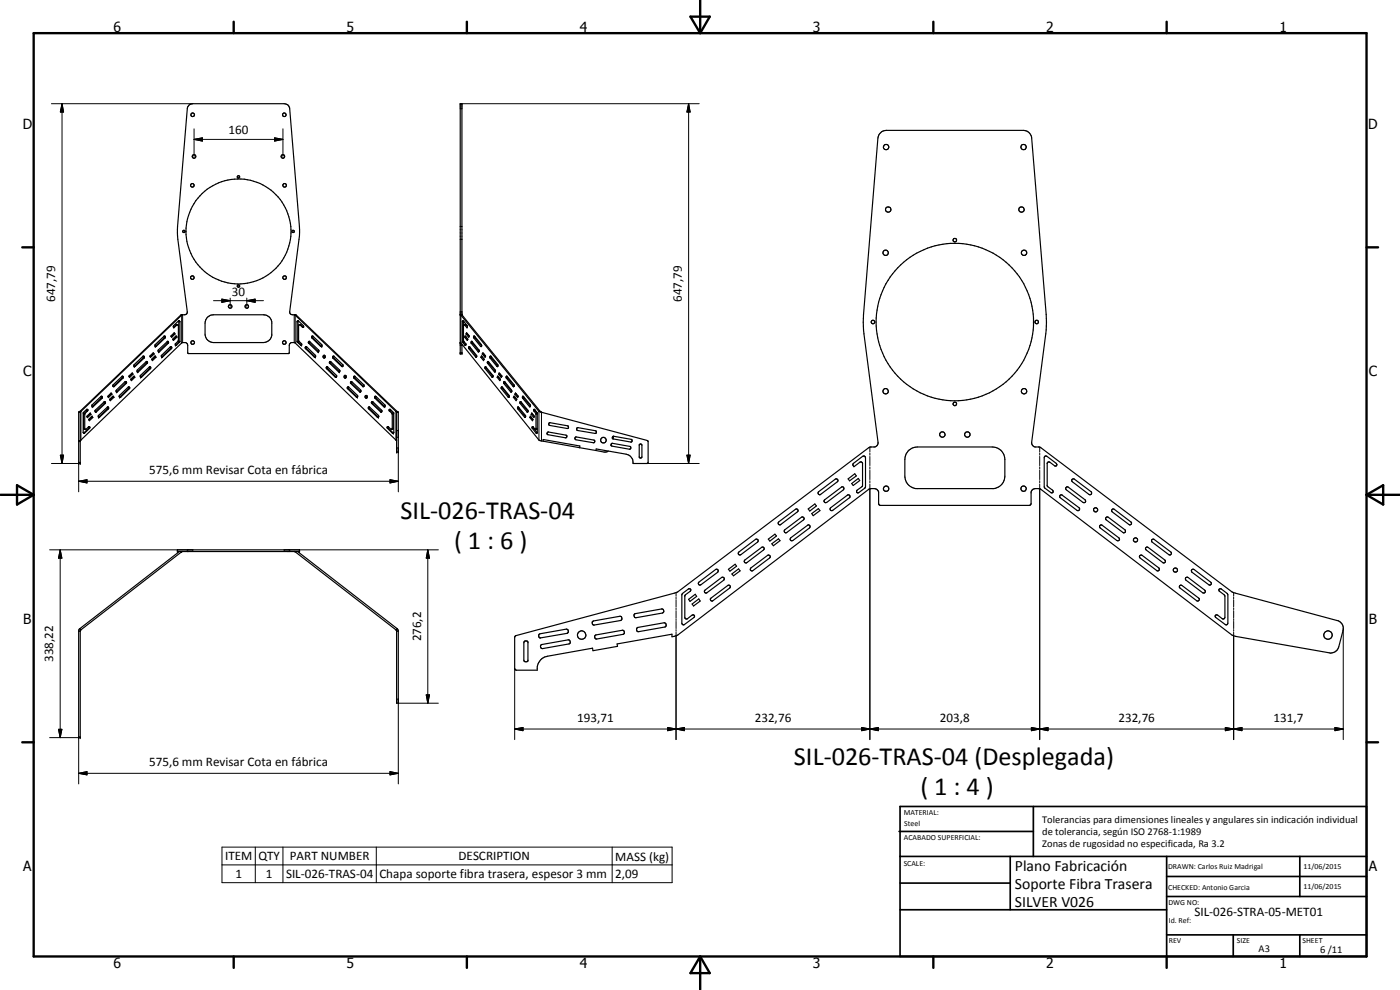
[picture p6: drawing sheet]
<svg xmlns="http://www.w3.org/2000/svg" width="420mm" height="297mm" viewBox="0 0 420 297" stroke-linecap="round" stroke-linejoin="round" font-family="sans-serif">
<g fill="none" stroke="#000" stroke-width=".35">
<path d="M264.1 40l.8-.6 1.1-.3h41.1a2.55 2.55 0 0 1 2.5 2.3l4.5 55.3-.3 3.5-4.2 32.5 .3 1 .7 .4h1.3l.5 .2 57.3 43.3 31.6 8.6a2.4 2.4 0 0 1 1.7 3l-1.2 4.9a2.46 2.46 0 0 1-2.9 1.8l-28.2-5-1-.4-57.5-43.8-1.5-.1-.9 .4-.4 .6v3.5l-.5 .5h-44.7l-.5-.5-.1-3.7-.7-.7-1.5-.1-.7 .2-57.3 43.7-1.7 .6v-.8l-16.5 2.9 .1 .7-7.3 1.3-.2-.7-13.5 2.4a3.8 3.8 0 0 0-3.1 4.2h-6.2l-.4-.2-.1-9.7 .3-.5 48.6-13.1 57.3-43.3 1.8-.2 .7-.4 .3-1-4.2-32.5-.2-3.5 4.4-55.3zM54.9 69.2l.4-.1 .2 .5-.4 .2-.3-.3zM87.6 69.3l.5-.2 .2 .5-.5 .2zM52.1 100l.1 .2M53.3 97.4l-.5 .1-.7 .7M53.3 97.4l.2 .3v4.4l-.9 1.1 .1 .3M53.5 96.3h.3l.2 .3v5.9l-1 1h-.3M53.5 96.3l-1.4 1.4v.7l1.2-1M53.6 96.3l.1 6.2-1 1M54.2 94.6h.3M54.2 94.6l-30.2 28.8M54.5 94.6l-30.2 28.8"/>
<path d="M54.6 94.5l-.1 .1M54.6 94.4h1.2l.3-.3 .1-.6-2.8-21.7-.2-2.9 3-36.3a1.59 1.59 0 0 1 1.7-1.5h27.4a1.59 1.59 0 0 1 1.6 1.5l3 36.3v2l-3 22.6 .3 .7 1.3 .2M54.6 94.5h.1M54.6 94.4l-.4 .2M54.8 94.4l-.2 .1M62.2 95.3l.8-.6 1.1-.3h15a2.49 2.49 0 0 1 2.5 2.2v4a2.57 2.57 0 0 1-2.5 2.2h-15a2.59 2.59 0 0 1-2.6-2.5l.1-3.7zM71.3 85.6l.4-.1 .2 .5-.5 .1-.2-.2zM88.4 94.4l.1 .1M88.5 94.5l.1 .1M88.5 94.4l.4 .2M88.6 94.6l30.2 28.8M88.6 94.6h.3"/>
<path d="M88.9 94.6l30.3 28.8M89.6 96.3h-.3l-.2 .3 .1 6M89.6 96.3l1.4 1.4 .1 .5M89.6 96.3l-.2 6.1 1.1 1.1M89.9 97.4l-.3 .2v4.6l.9 .9v.4M89.9 97.4l.9 .8h.3M89.9 97.4h.3l.9 .8M91.1 98.2h.1M138.2 94.5h.1M138.3 94.6h.4M138.3 94.6l23.4 28.8M138.6 94.4h-.5l.2 .2"/>
<path d="M138.6 94.5v-63.4h-.5v75h.5v-2.8M138.6 94.5h.1M138.7 94.5v.1M138.7 94.6l23.4 28.8M139.1 97.6l.3-.1 .8 .9 .1-.3M139.1 96.4v5.8l.7 1-.2 .4-.8-1v-6.3h.3l1.2 1.8M139.3 97.4l.5 .1 .5 .5M140 99.8l.9 1-.2 .4-.8-1zM30.3 119h.4l-.1 .5-2.6 2.5h-.3M30.3 119v.5l-2.6 2.5M30.3 119l-2.7 2.5 .1 .5M32.3 118.9l1-1 .3 .4-1.1 1z"/>
<path d="M32.9 119.8l1-1 .3 .4-1.1 1zM33.2 118.1l.1 .2M33.3 118.3l-.8 .8M33.3 118.3h.3M33.7 119l.2 .2M33.9 119.2l-.9 .9M33.9 119.2h.3M35.8 119.1l.1 .1M36.6 112.9a.29 .29 0 0 1 .4 .1 .29 .29 0 0 1-.1 .5l-2.6 2.5h-.3M36.6 112.9l.1 .5-2.7 2.6M36.6 112.9l-2.7 2.6 .1 .5M37.5 114.5h.4v.6l-2.6 2.5h-.3"/>
<path d="M37.5 114.5l.1 .6-2.6 2.5M37.5 114.5l-2.5 2.5v.6M38.5 116.1l.1 .5-2.7 2.6M38.5 116.1a.29 .29 0 0 1 .4 .1 .29 .29 0 0 1-.1 .4l-2.6 2.6h-.3M38.5 116.1l-2.6 2.5-.1 .5M38.6 112.9l1.1-1 .2 .4-1 1zM39.2 113.8l1-1 .3 .4-1.1 1zM39.5 112.1l.1 .2M39.6 112.3l-.8 .8M39.6 112.3h.3M40 113l.2 .2M40.2 113.2h.3"/>
<path d="M40.2 113.2l-.9 .8M40.3 109.4l2.6-2.5a.33 .33 0 0 1 .4 .1 .33 .33 0 0 1 0 .4l-2.9 2.6-.2-.1zM41.2 111l2.9-2.5 .2 .4-3 2.7-.2-.2zM42.1 112.7l2.7-2.6a.31 .31 0 0 1 .4 .1 .31 .31 0 0 1 0 .4l-2.7 2.6-.4-.1zM42.9 106.9l.1 .5-2.7 2.5M43.9 108.5l.1 .5-2.8 2.5M44.8 110.1l.1 .4-2.7 2.7M44.9 106.8l1.1-1 .3 .4-1.1 1zM45.5 107.8l1.1-1 .2 .4-1 1zM45.8 106l.1 .2M45.9 106.2l-.8 .9M45.9 106.2h.4"/>
<path d="M46.4 107l.1 .2M46.5 107.2h.3M46.5 107.2l-.9 .8M48.4 106.7l2.7-2.6a.33 .33 0 0 1 .4 .1 .33 .33 0 0 1 0 .4l-2.8 2.6-.2-.1zM49.2 100.9l.3-.1 .1 .6-2.7 2.5h-.3M49.2 100.9l.1 .4-2.7 2.6M49.2 100.9l-2.6 2.5v.5M50.2 102.5h.3l.1 .4-2.7 2.6h-.3M50.2 102.5v.5l-2.6 2.5M50.2 102.5l-2.7 2.5 .1 .5M51.1 104.1l.1 .4-2.7 2.6M51.3 100.8l1-1 .2 .4-1 1z"/>
<path d="M51.8 101.8l1.1-1 .2 .3-1 1.1zM52.2 100.2l-.8 .8M52.2 100.2h.3M52.7 101l.1 .1M52.8 101.1l-.9 .9M52.8 101.1h.3M89.2 102.6v.1M89.2 102.7l1 .9 .3-.1M92 104.1l2.6 2.5v.5M92 104.1a.33 .33 0 0 0-.4 .1 .33 .33 0 0 0 .1 .4l2.6 2.5h.3M92 104.1v.5l2.6 2.5M93 102.5a.29 .29 0 0 0-.4 .1 .29 .29 0 0 0 .1 .4l2.6 2.5h.3"/>
<path d="M93 102.5l-.1 .4 2.7 2.6M93 102.5l2.7 2.6-.1 .4M93.8 101.3l.1 .1M93.9 101.4l2.7 2.5M93.9 100.9l2.7 2.5v.5M93.9 100.9l-.3-.1v.6l2.6 2.5h.4M93.9 100.9l-.1 .4M97.4 106.6l-.2 .4 .2 .4M98.3 110.1l2.7 2.6-.1 .5M98.3 110.1a.31 .31 0 0 0-.4 .1 .31 .31 0 0 0 .1 .4l2.6 2.6h.3M98.3 110.1l-.1 .4 2.7 2.7M99 108.5h.3l2.6 2.5 .1 .4-.2 .2-2.9-2.7z"/>
<path d="M99.3 108.5l-.1 .5 2.7 2.5M100.2 106.9l2.7 2.5v.5M100.2 106.9a.33 .33 0 0 0-.4 .1 .33 .33 0 0 0 .1 .4l2.6 2.5h.4M100.2 106.9l-.1 .5 2.8 2.5M100.9 113.2h.1M103.7 112.6l-.1 .3 .1 .5M104.6 116.6h.1M104.6 116.6l2.7 2.6M104.6 116.1l-.3 .1v.4l2.7 2.6 .3-.1M104.6 116.1l2.7 2.5v.5M104.6 116.1v.5M105.6 114.5l-.4 .1v.4l2.7 2.6h.3"/>
<path d="M105.6 114.5l2.6 2.5v.6M105.6 114.5l-.1 .5 2.7 2.6M106.2 113l.3-.1 2.7 2.5v.5l-.3 .1-2.7-2.5zM106.5 112.9v.6l2.7 2.5M108.2 117.6h.1M110.1 118.7l-.2 .2 .2 .5M112.8 119l2.7 2.5v.5M112.8 119a.31 .31 0 0 0-.4 .1 .31 .31 0 0 0 .2 .4l2.5 2.5h.4M112.8 119v.5l2.7 2.5M138.1 102.8l23.6 29.2 1.3 .4M139.1 102.3l.7 1.1M139.4 101.1h.4"/>
<path d="M139.6 100.8l.8 1-.2 .4-.8-1.1zM139.8 101.1l.6 .8M139.9 100.2h.3M139.9 101l-.1 .1M140.2 100.2l.6 .7M140.3 100.1l-.1 .1M140.7 104.1h.3l2 2.5-.1 .6-2.2-2.6zM141 104.2v.3l2 2.5M141.5 102.4h.1l2.2 2.7-.1 .4h-.2l-2.1-2.5zM141.8 102.6v.4l2 2.4M142.2 100.8l.2 .1 2.1 2.5-.1 .6-2.2-2.6zM142.5 101v.3"/>
<path d="M142.5 101.3l.1 .1M142.6 101.4l2 2.4M143.5 105.5v.1M144.3 107.2h.4M144.5 106.8l.8 1-.2 .4-.8-1zM144.7 106.2h.4M144.7 107.2l.6 .7M144.8 107.1l-.1 .1M144.9 105.8l.8 1-.1 .4-.9-1zM145.1 106.2l.6 .7-.2-.3M145.2 106.2h-.1M145.4 106.6h.1"/>
<path d="M145.6 110.1l.2-.1 2.1 2.6v.6h-.3l-2-2.6zM146 110.2v.4l1.9 2.4M146.4 108.5l2.2 2.5-.1 .6-2.2-2.6zM146.7 108.6v.4l2 2.4M147 107l.4-.1 2 2.5-.1 .6-2.3-2.6zM147.4 107l.1 .4 1.9 2.5M149.2 113.2h.4M149.4 112.8l.8 1-.2 .4-.8-1zM149.6 113.2l.6 .7M149.6 112.3h.4M149.6 113.1v.1M149.8 111.9l.9 1-.3 .4-.8-1z"/>
<path d="M150 112.3l.6 .6-.3-.3M150.1 112.2l-.1 .1M150.6 116.1l2.2 2.5-.1 .7-2.2-2.7zM150.8 116.2v.4l2 2.4M151.2 114.5h.3l2 2.5v.6h-.3l-2-2.5zM151.6 114.6v.5l2 2.4M152 112.9h.2l2.1 2.5-.1 .6-2.2-2.5zM152.3 113v.5l2 2.4M154.1 116h.1M154.1 119.2h.4M154.3 118.8l.8 1-.2 .4-.8-1zM154.5 118.3h.4"/>
<path d="M154.5 119.2l.6 .7M154.5 119.1v.1M154.7 117.9l.8 1-.1 .4-.9-1zM154.9 118.3l.6 .7M155 118.2l-.1 .1M155.2 118.7h.1M155.3 118.7l.2 .2M156.8 119h.3l2.1 2.5-.1 .5h-.2l-2-2.5zM157.2 119l.1 .5 1.9 2.4M23.6 123.7h.5M23.6 123.7v15.4h.5v-15.4M24 123.4h.3"/>
<path d="M24 123.4l-.4 .3M24.3 123.4l-.2 .3M25 130h.1M26 122.9h.4M26 122.9h.1M26 122.9l-1 1v6M26 124.9l1.1-1 .2 .4-1.1 1zM26.1 122.9l-.1 .4-.9 1 .1 4.5h.7l.7-.7M26.1 122.9h.3M26.4 122.9l-.1 .4-.9 .9 .2 4.6M26.6 128.1h.4M26.6 128.1h.1"/>
<path d="M26.6 125.9l1-1.1 .2 .5-1 .9zM26.6 128.1v.4l-1.5 1.5M26.9 124.1l.1 .2M27 128.1l-.1 .4-1.5 1.5-.4-.1M27 124.3l-.8 .8M27 124.3h.3M27.4 125l.1 .3M27.5 125.3h.3M27.5 125.3l-.8 .8M28.5 123.1l2.8-2.6 .3 .1 .1 .4-2.8 2.7-.3-.2zM31.3 120.5v.6l-2.7 2.5M32.2 122.2a.31 .31 0 0 1 .4 .1 .31 .31 0 0 1-.1 .4l-2.7 2.6-.3-.2"/>
<path d="M32.2 122.1l.1 .5-2.7 2.6M32.2 122.2l-2.6 2.4-.1 .5M110.9 122.1v.5l2.7 2.6M110.9 122.2l2.7 2.4v.5M110.9 122.2a.29 .29 0 0 0-.4 .1 .29 .29 0 0 0 .1 .4l2.6 2.5 .4-.1M111.6 120.5l.3 .1 2.6 2.5a.29 .29 0 0 1 .1 .4 .29 .29 0 0 1-.4 .1l-2.7-2.6zM111.9 120.5v.6l2.6 2.5M116.2 128.1l.1 .4 1.5 1.5h.3M116.2 128.1h.3M116.5 128.1v.3l1.6 1.6M116.6 128.1h-.4M116.6 128.1h-.1"/>
<path d="M116.8 122.9v.3l.9 1v4.3l-.2 .3M116.8 122.9h.3M117.1 122.9l.1 .4 .8 .9v4.5l-.6 .1-.8-.7M117.2 122.9h-.4M117.2 122.9l1 1-.1 6.1M117.2 122.9h-.1M118.8 123.4l.2 .2v12h.5v-11.9M118.8 123.4h.4M119 132.2l-30.5-29.4h-1.1l-.5 .4-.1 2.7-.2 .2h-30.1l-.2-.2-.1-2.7-.5-.4h-1.1l-30.5 29.5M119 123.7h.5M119.2 123.4l.3 .3M155.4 122.1h.2l2.1 2.5-.1 .6-2.2-2.5z"/>
<path d="M155.7 122.3l.1 .4 1.9 2.4M156.1 120.5l.3 .1 2 2.5v.5h-.3l-2-2.5zM156.5 120.6v.5l1.9 2.4M159 125.3h.4M159.2 124.8l.8 1.1-.2 .3-.8-.9zM159.4 125.3l.5 .6M159.4 124.3h.4M159.4 125.1v.2M159.6 123.9l.8 1-.2 .4-.8-1zM159.7 128.1l.2-.1 .7 .8 .6-.1M159.7 128.1h.4M159.8 124.3l.5 .7"/>
<path d="M159.8 124.2v.1M160.1 128.2l1.1 1.6M160.2 122.9h.3M160.2 122.9v.4l.7 .8-.1 4.7M160.3 122.8h.1M160.3 122.8l-.1 .1M160.3 122.8l.9 1.1v5.9l-.1 .2-1.3-1.5-.1-.4M160.6 123l.6 1.1M161.7 123.4h.4M161.7 123.4l.8 .3M162.1 123.4l.4 .3M162.5 123.7l31.8 8.5 .2 .3v6.4l-.2 .2h-4.3a2.55 2.55 0 0 0-2.1-2.8l-9-1.6-.1 .5"/>
<path d="M163 132.4v-.5l11 1.9-.1 .5M163 132.4l10.9 1.9M164.2 129.8l.4-.2 5.2 1a.41 .41 0 0 1 .3 .4 .41 .41 0 0 1-.4 .4l-5.2-1-.3-.2zM164.8 126.9l5.5 .9 .3 .3-.4 .5-5.3-1-.2-.2zM172.6 131.2l.4-.1 5.2 .9a.41 .41 0 0 1 .3 .5 .41 .41 0 0 1-.4 .3l-5.3-.8-.3-.3zM173.1 128.4l.4-.1 5.2 .9 .3 .6-.4 .2-5.3-.8-.3-.3zM173.9 134.3l4.9 .9M178.8 135.2l2.5 .4 1.3-.3M183.5 133.2l.3-.2 5.2 .9 .3 .6-.4 .3-5.2-.9-.3-.3zM183.6 133.1l-.2 .6M183.9 130.9l5.5 .9 .3 .6-.4 .2-5.2-.9-.3-.3zM184.1 130.9l-.1 .8"/>
<path d="M191.8 133.4a.43 .43 0 0 1 .5-.2 .43 .43 0 0 1 .3 .4v3.5v.2l-.4 .1-.4-.2zM256 139.1l2.9-2.2 .5-.1 .3 .4v8.8l-.2 .5-1.9 1.4-.4-.1-.1-.6 1.8-1.4v-6.9l-.7-.3-1.9 1.4-.4-.6zM272.8 135l1.2-.6 1.3-.3h22.5a3.7 3.7 0 0 1 3.8 3.8v5a3.8 3.8 0 0 1-3.3 3.7h-23.4a3.8 3.8 0 0 1-3.3-3.7v-5.5l.4-1.3zM313.6 136.9h.6l2.8 2.1 .2 .4-.3 .4h-.3l-1.7-1.2-.6 .3v6.9l1.6 1.3 .1 .6-.2 .2h-.3l-1.9-1.4-.2-.5v-8.7zM233.7 156.6l5-3.8a.48 .48 0 0 1 .7 .1 .48 .48 0 0 1-.1 .7l-5.1 3.9-.6-.3zM235.5 159l5-3.8a.5 .5 0 0 1 .7 .1 .5 .5 0 0 1-.1 .7l-5 3.8a.5 .5 0 0 1-.7-.1 .5 .5 0 0 1 .1-.7zM242.6 152.7l1.9-1.5 .5 .6-2 1.5zM243.6 154.1l2-1.5 .5 .6-2.1 1.5zM245.7 147.5l5-3.7a.5 .5 0 0 1 .7 .1 .5 .5 0 0 1-.1 .7l-5 3.7a.5 .5 0 0 1-.7-.1 .5 .5 0 0 1 .1-.7zM247.4 150.1l5.1-3.9a.5 .5 0 0 1 .7 .1 .5 .5 0 0 1-.1 .7l-5 3.7a.5 .5 0 0 1-.6 0 .5 .5 0 0 1-.1-.6zM249.3 152.3l5-3.7a.5 .5 0 0 1 .7 0 .5 .5 0 0 1-.1 .8l-5 3.7h-.7l-.1-.5zM254.5 143.7l2-1.5 .5 .6-2 1.5z"/>
<path d="M255.6 145.1l2-1.5 .4 .6-1.9 1.5zM318.2 148.6l.5-.1 5.1 3.8 .2 .3-.2 .5h-.6l-5-3.7-.2-.3zM319.9 146.3l.2-.2 .5 .1 5 3.7 .2 .6-.3 .3-.5-.1-5-3.7zM321.8 143.8h.6l5 3.7 .2 .3-.1 .5h-.7l-5-3.7-.2-.3zM330 157.8l.3-.3 .5 .1 5 3.8 .1 .6-.2 .2h-.5l-5-3.8zM332 155.2h.6l5 3.8 .2 .3-.2 .4-.5 .2-5.1-3.9-.2-.3zM333.8 152.8h.6l5 3.8a.48 .48 0 0 1 .1 .7 .48 .48 0 0 1-.7 .1l-5-3.8-.2-.3zM53.2 165h36.7v.5h-36.7zM53.8 165.5l-29.8 23.1M54.4 165.5l.1 .1M54.5 165.6l-30.2 23.4M54.6 165.5l-.1 .1"/>
<path d="M88.5 165.5l.1 .1M88.6 165.6l30.2 23.4M88.7 165.5l-.1 .1M89.3 165.5l29.9 23.1M204.8 178.1l1.9-1.4 .6 .1-.1 .5-1.7 1.4 .1 6.8 .6 .2 1.8-1.2 .4 .3-.2 .5-3.1 2.2-.5-.5v-8.5zM206.7 179.8l1.9-1.5 .5 .6-2 1.5zM209.8 174.7l5-3.8a.52 .52 0 0 1 .7 .1 .52 .52 0 0 1-.1 .7l-5 3.7h-.6l-.2-.3zM211.5 177.2l5.1-3.9a.51 .51 0 0 1 .7 .1 .51 .51 0 0 1-.1 .7l-5.2 3.8-.5-.1zM213.3 179.6l5.1-3.9a.48 .48 0 0 1 .7 .1 .48 .48 0 0 1-.1 .6l-5 3.8a.48 .48 0 0 1-.7 0 .48 .48 0 0 1 0-.6zM218.6 170.8l2-1.5 .5 .6-2 1.5zM219.7 172.2l1.9-1.5 .5 .6-2 1.5zM221.6 165.7l5.1-3.9a.51 .51 0 0 1 .7 .1 .51 .51 0 0 1 0 .7l-5 3.8h-.7z"/>
<path d="M223.4 168.1l5.1-3.8a.48 .48 0 0 1 .7 0 .48 .48 0 0 1-.1 .7l-4.9 3.8a.5 .5 0 0 1-.7 0 .5 .5 0 0 1-.1-.7zM225.4 170.4l5-3.8a.5 .5 0 0 1 .7 .1 .5 .5 0 0 1-.1 .7l-5.2 3.9-.6-.3zM230.6 161.8l2-1.5 .4 .5-2 1.5zM231.6 163.2l2-1.5 .5 .5-2 1.5zM237.3 161.4l5-3.8a.5 .5 0 0 1 .7 .1 .5 .5 0 0 1-.1 .7l-5 3.8-.6-.1-.2-.3zM342.1 166.7l.7-.1 5 3.8a.5 .5 0 0 1 0 .7 .5 .5 0 0 1-.6 .1l-5-3.8-.2-.3zM343.9 164.3h.7l5 3.7 .1 .7-.6 .2-5.1-3.9-.2-.2zM345.7 161.9l.5-.1 5.2 3.8 .2 .3-.2 .5h-.6l-5-3.8-.2-.3zM354.1 175.7h.6l5 3.8a.5 .5 0 0 1 .1 .7 .5 .5 0 0 1-.7 0l-5-3.8-.2-.2zM355.9 173.3h.7l4.9 3.7 .2 .3-.1 .5h-.7l-5-3.7-.1-.3zM357.6 171.1l.2-.3 .5 .1 5 3.8a.48 .48 0 0 1 .1 .7 .48 .48 0 0 1-.7 0l-5-3.7zM365.8 176.8l.6-.1 2.1 1.6v8.9l-.7 .3-2.9-2.2a.46 .46 0 0 1-.1-.7 .46 .46 0 0 1 .7 0l1.4 1.1 .7-.3v-6.5l-.2-.4-1.5-1.2z"/>
<path d="M23.6 189.4v31.9h.5v-31.9M23.6 189.4h.5M24 188.6l.3 .4M24 188.6l-.4 .8M24.3 189l-.2 .4M118.8 189l.2 .3v21.7h.5v-21.6M119 189.4h.5M119.2 188.6l.3 .8M119.2 188.6l-.4 .4M157.3 192.5l.8-.2 .3 .4v5.5l-.3 .3h-.5l-.4-.4zM161.8 190.3l8.2-1.5a.67 .67 0 0 1 .5 .5 .67 .67 0 0 1-.3 .7l-7.9 1.4a.63 .63 0 0 1-.6-.4 .63 .63 0 0 1 .1-.7zM162.3 193.5l8.2-1.5a.63 .63 0 0 1 .6 .5 .63 .63 0 0 1-.4 .7l-7.9 1.4a.65 .65 0 0 1-.5-.4 .65 .65 0 0 1 0-.7z"/>
<path d="M177.7 186.6l.4-.3 7.9-1.4a.66 .66 0 0 1 .6 .6 .66 .66 0 0 1-.4 .7l-8 1.4-.5-.4zM178.6 190.7l8.2-1.6a.63 .63 0 0 1 .6 .5 .63 .63 0 0 1-.4 .7l-7.9 1.4a.66 .66 0 0 1-.6-.3 .66 .66 0 0 1 .1-.7zM190.4 184.2l8.2-1.5a.63 .63 0 0 1 .6 .5 .63 .63 0 0 1-.4 .7l-7.9 1.4a.68 .68 0 0 1-.6-.4 .68 .68 0 0 1 .1-.7zM191.2 188.4l8.1-1.5a.67 .67 0 0 1 .6 .5 .67 .67 0 0 1-.4 .7l-7.8 1.4a.65 .65 0 0 1-.7-.4 .65 .65 0 0 1 .2-.7zM207.7 181.2l2-1.5 .4 .6-2 1.5z"/>
<circle cx="57.8" cy="34.4" r=".55"/>
<circle cx="85.3" cy="34.5" r=".54"/>
<circle cx="57.7" cy="55.6" r=".53"/>
<circle cx="58.2" cy="47" r=".54"/>
<circle cx="71.6" cy="53.1" r=".36"/>
<circle cx="84.9" cy="47" r=".54"/>
<circle cx="85.4" cy="55.6" r=".53"/>
<circle cx="265.9" cy="44.1" r=".81"/>
<circle cx="307.2" cy="44.1" r=".79"/>
<circle cx="71.6" cy="69.5" r="15.8"/>
<circle cx="265.8" cy="75.9" r=".79"/>
<circle cx="266.6" cy="62.9" r=".81"/>
<circle cx="286.6" cy="72.1" r=".53"/>
<circle cx="306.6" cy="62.9" r=".8"/>
<circle cx="307.3" cy="75.9" r=".81"/>
<circle cx="57.7" cy="83.3" r=".54"/>
<circle cx="69.1" cy="92" r=".53"/>
<circle cx="74.1" cy="92" r=".54"/>
<circle cx="85.4" cy="83.3" r=".53"/>
<circle cx="262" cy="96.6" r=".54"/>
<circle cx="286.6" cy="96.6" r="23.6"/>
<circle cx="311.1" cy="96.6" r=".53"/>
<circle cx="57.8" cy="102.8" r=".54"/>
<circle cx="85.3" cy="102.8" r=".54"/>
<circle cx="97.3" cy="107" r=".38"/>
<circle cx="103.6" cy="113.1" r=".37"/>
<circle cx="109.9" cy="119.1" r=".37"/>
<circle cx="265.8" cy="117.4" r=".81"/>
<circle cx="307.3" cy="117.4" r=".8"/>
<circle cx="181.1" cy="132.1" r=".83"/>
<circle cx="282.8" cy="130.4" r=".81"/>
<circle cx="286.6" cy="121.2" r=".54"/>
<circle cx="290.3" cy="130.4" r=".8"/>
<circle cx="265.9" cy="146.6" r=".81"/>
<circle cx="307.2" cy="146.6" r=".8"/>
<circle cx="328.8" cy="153" r=".63"/>
<circle cx="340.8" cy="162" r=".63"/>
<circle cx="352.8" cy="171" r=".63"/>
<circle cx="174.6" cy="190.5" r="1.28"/>
<circle cx="398.6" cy="190.5" r="1.26"/>
</g>
<g fill="none" stroke="#000" stroke-width=".3">
<path d="M15.4 31.1h42.5M18.6 31.1l.5 2.5h-1zM18.6 31.1v108M58.2 38.7v8.2M84.9 38.7v8.2M138.1 32.6h.5M138.6 31.1h71.2M206.7 31.1l.4 2.5h-.9zM206.7 31.1v108M58.2 41.8l2.5-.4v.9zM58.2 41.8h26.7M82.4 41.4l2.5 .4-2.5 .5z"/>
<path d="M138.1 67.9h.5M138.1 71.8h.5M52.8 97.5h.3M53.7 96.6h.3M54.5 94.6v8.3M54.8 94.4v8.4M64.1 90.2h15M66.6 89.7l2.5 .5-2.5 .5zM69.1 89.5v2.4M74.1 90.2l2.5-.5v1zM74.1 89.5v2.4M88.3 94.4v8.4"/>
<path d="M88.6 94.6v8.3M89.1 96.6h.3M90 97.5h.3M90.8 98.2h.3M138.1 93.5h.5M138.3 94.6v8.3M138.8 96.6h.3M139.4 97.5h.4M30.3 119.5h.3M34 116h.3M35 117.6h.3M35.9 119.2h.3"/>
<path d="M36.6 113.5h.3M37.6 115.1h.3M38.5 116.6h.3M40.3 109.9h.3M41.2 111.5h.4M42.2 113.2h.3M42.9 107.4h.4M43.9 109h.3M44.8 110.6h.4M46.6 103.9h.3M47.6 105.5h.3M48.5 107.1h.3"/>
<path d="M49.2 101.4h.4M50.2 103h.3M51.1 104.6h.4M52.7 103.5h.3M53.6 102.7h.3M53.7 102.4h.3M89.1 102.4h.3M89.2 102.7h.4M90.2 103.5h.3M91.7 104.6h.3M92.7 103h.3M93.6 101.4h.3"/>
<path d="M94.3 107.1h.3M95.3 105.5h.3M96.2 103.9h.4M98 110.6h.3M99 109h.3M99.9 107.4h.3M100.6 113.2h.3M101.6 111.5h.3M102.5 109.9h.3M104.3 116.6h.3M105.3 115.1h.3M106.2 113.5h.3"/>
<path d="M107 119.2h.3M107.9 117.6h.3M108.9 116h.3M112.6 119.5h.2M138.1 103.6h.5M138.1 105.8h.5M138.8 102.4h.3M138.8 102.7h.4M139.5 103.5h.3M140.7 104.6h.4M141.4 103h.4M142.2 101.4h.4"/>
<path d="M142.7 107.1h.3M143.5 105.5h.2M144.2 103.9h.3M145.6 110.6h.4M146.3 109h.4M147.1 107.4h.4M147.6 113.2h.3M148.4 111.5h.2M149.1 109.9h.3M150.5 116.6h.4M151.2 115.1h.4M152 113.5h.3"/>
<path d="M152.5 119.2h.3M153.2 117.6h.3M154 116h.3M156.9 119.5h.4M15.4 139.1h8.2M18.1 136.6h1l-.5 2.5zM23.6 132.5h.5M23.6 132.2h.5M24.1 138.7h-.5v8.9M24.3 123.4v8.6M25.1 128.5h.3M25.1 124.3h.3"/>
<path d="M25.1 130h.3M25.2 124h.3M26 123.3h.3M26.6 128.5h.3M27.7 122h.3M28.6 123.6h.3M29.6 125.2h.3M31.3 121.1h.3M32.2 122.7h.3M110.6 122.7h.3M111.6 121.1h.3M113.2 125.2h.4"/>
<path d="M114.2 123.6h.3M115.1 122h.4M116.3 128.5h.3M116.9 123.3h.3M117.6 124h.3M117.7 128.5h.3M117.7 124.3h.3M117.8 130h.3M118.8 123.4v8.6M119 134.4h.5v13.2M119 131.2h.5M119 129.2h.5"/>
<path d="M155.4 122.7h.4M156.1 121.1h.4M157.4 125.2h.3M158.1 123.6h.3M158.9 122h.3M159.8 128.5h.4M160.2 123.3h.4M160.8 124h.4M160.9 128.5h.3M160.9 124.3h.3M160.9 130h.3M161.7 123.4v8.6"/>
<path d="M162.5 123.7v8.6M194.1 139.1h15.7M206.2 136.6h.9l-.4 2.5zM261.1 134.2v1.4M261.1 135.9v.7M261.1 136.9v2.8M312 134.2v1.4M312 135.9v.7M312 136.9v2.8M23.6 144.4l2.5-.5v1zM23.6 144.4h95.9M117 143.9l2.5 .5-2.5 .5z"/>
<path d="M261.1 140.1v.7M261.1 141.1v2.8M261.1 144.2v.7M261.1 145.3v76.6M312 140.1v.7M312 141.1v2.8M312 144.2v.7M312 145.3v76.6M14.9 165h43v.5M18.1 165l.5 2.5h-1zM18.1 165v56.3M53.3 165v.5"/>
<path d="M56.2 165v.5M86.9 165v.5M89.9 165v.5M128.4 165l.5 2.5h-1zM128.4 165v46M131.6 165h-46.3v.5M202.9 177.8v1.1M202.9 179.2v.5M202.9 180v2.1M370.2 177.8v1.1M370.2 179.2v.5M370.2 180v2.1"/>
<path d="M202.9 182.4v.5M202.9 183.2v2.2M202.9 185.6v.6M202.9 186.4v2.2M202.9 188.9v.5M202.9 189.7v32.2M370.2 182.4v.5M370.2 183.2v2.2M370.2 185.6v.6M370.2 186.4v2.2M370.2 188.9v.5M370.2 189.7v32.2"/>
<path d="M403.1 188.6v33.3M17.6 218.8h1l-.5 2.5zM119 209.8h.5v25.4M119.5 211h12.1M127.9 208.5h1l-.5 2.5zM154.5 218.7l2.5-.4v.9zM154.5 218.7h248.6M154.5 200.6v21.3M200.4 218.3l2.5 .4-2.5 .5zM202.9 218.7l2.5-.4v.9zM258.6 218.3l2.5 .4-2.5 .5zM261.1 218.7l2.5-.4v.9z"/>
<path d="M309.5 218.3l2.5 .4-2.5 .5zM312 218.7l2.5-.4v.9zM367.7 218.3l2.5 .4-2.5 .5zM370.2 218.7l2.5-.4v.9zM400.6 218.3l2.5 .4-2.5 .5zM14.9 221.3h8.7M23.6 232l2.5-.5v1zM23.6 232h95.9M24.1 221.1h-.5v14.1M117 231.5l2.5 .5-2.5 .5zM66.6 254.2h135.1v10.6h-135.1zM66.6 259.5h135.1"/>
<path d="M76.6 254.2v10.6M84.9 254.2v10.6M112.9 254.2v10.6M183.7 254.2v10.6"/>
</g>
<g fill="#000">
<circle cx="138.1" cy="94.4" r=".18"/>
<circle cx="138.6" cy="94.4" r=".18"/>
<circle cx="35" cy="117.6" r=".18"/>
<circle cx="35.9" cy="119.2" r=".18"/>
<circle cx="40.3" cy="109.9" r=".18"/>
<circle cx="41.2" cy="111.5" r=".18"/>
<circle cx="42.2" cy="113.2" r=".18"/>
<circle cx="46.6" cy="103.9" r=".18"/>
<circle cx="47.6" cy="105.5" r=".18"/>
<circle cx="48.5" cy="107.1" r=".18"/>
<circle cx="52.7" cy="103.5" r=".18"/>
<circle cx="90.5" cy="103.5" r=".18"/>
<circle cx="94.6" cy="107.1" r=".18"/>
<circle cx="95.6" cy="105.5" r=".18"/>
<circle cx="96.6" cy="103.9" r=".18"/>
<circle cx="101.9" cy="111.5" r=".18"/>
<circle cx="107.3" cy="119.2" r=".18"/>
<circle cx="138.1" cy="106.1" r=".18"/>
<circle cx="138.1" cy="102.8" r=".18"/>
<circle cx="138.6" cy="106.1" r=".18"/>
<circle cx="23.6" cy="139.1" r=".18"/>
<circle cx="24.1" cy="139.1" r=".18"/>
<circle cx="27.7" cy="122" r=".18"/>
<circle cx="29.6" cy="125.2" r=".18"/>
<circle cx="113.6" cy="125.2" r=".18"/>
<circle cx="115.5" cy="122" r=".18"/>
<circle cx="118.1" cy="130" r=".18"/>
<circle cx="119" cy="135.6" r=".18"/>
<circle cx="119.5" cy="135.6" r=".18"/>
<circle cx="53.2" cy="165.5" r=".18"/>
<circle cx="53.2" cy="165" r=".18"/>
<circle cx="54.4" cy="165.5" r=".18"/>
<circle cx="89.9" cy="165.5" r=".18"/>
<circle cx="89.9" cy="165" r=".18"/>
<circle cx="23.6" cy="221.3" r=".18"/>
<circle cx="24.1" cy="221.3" r=".18"/>
</g>
<g fill="none" stroke="#000" stroke-width=".71">
<path d="M10.1 9.9h400v277.1h-400zM70.1 6.5v3.4M140.1 6.5v3.4M207.2 5h5.8l-2.9 4.9zM210.1 0v9.9M280.1 6.5v3.4M350.1 6.5v3.4M6.7 74.2h3.4M410.1 74.2h3.5M.1 148.5h10M5.1 145.6l5 2.9-5 2.9zM410.1 148.5h10"/>
<path d="M410.1 148.5l5-2.9v5.8zM6.7 222.7h3.4M410.1 222.7h3.5M70.1 287v3.4M140.1 287v3.4M210.1 287v10M210.1 287l2.9 5h-5.8zM280.1 287v3.4M350.1 287v3.4"/>
</g>
<g fill="none" stroke="#000" stroke-width=".51">
<path d="M269.8 249.5h40.3M270.1 242h140v45h-140zM270.1 257h140M303.2 257v16M310.1 242v15M350.1 257v30M390.1 257v12M270.1 265h33.1M270.1 273h80M350.1 269h60M350.1 263h60M350.1 280.5h60"/>
<path d="M370.1 280.5v6.5M390.1 280.5v6.5"/>
</g>
<g fill="#000">
<path d="M18.6 31.1l.5 2.5h-1zM206.7 31.1l.4 2.5h-.9zM58.2 41.8l2.5-.4v.9zM82.4 41.4l2.5 .4-2.5 .5zM66.6 89.7l2.5 .5-2.5 .5zM74.1 90.2l2.5-.5v1zM18.1 136.6h1l-.5 2.5zM206.2 136.6h.9l-.4 2.5zM23.6 144.4l2.5-.5v1zM117 143.9l2.5 .5-2.5 .5zM18.1 165l.5 2.5h-1zM128.4 165l.5 2.5h-1z"/>
<path d="M17.6 218.8h1l-.5 2.5zM127.9 208.5h1l-.5 2.5zM154.5 218.7l2.5-.4v.9zM200.4 218.3l2.5 .4-2.5 .5zM202.9 218.7l2.5-.4v.9zM258.6 218.3l2.5 .4-2.5 .5zM261.1 218.7l2.5-.4v.9zM309.5 218.3l2.5 .4-2.5 .5zM312 218.7l2.5-.4v.9zM367.7 218.3l2.5 .4-2.5 .5zM370.2 218.7l2.5-.4v.9zM400.6 218.3l2.5 .4-2.5 .5z"/>
<path d="M23.6 232l2.5-.5v1zM117 231.5l2.5 .5-2.5 .5z"/>
</g>
<g font-size="7.9">
<text x="120.2" y="155.7">SIL-026-TRAS-04</text>
<text x="136.3" y="164.8">( 1 : 6 )</text>
<text x="238.3" y="229.4">SIL-026-TRAS-04 (Desplegada)</text>
<text x="276.2" y="238.5">( 1 : 4 )</text>
</g>
<g font-size="4.7">
<text x="304.6" y="261.2">Plano Fabricación</text>
<text x="304.6" y="266.6">Soporte Fibra Trasera</text>
<text x="304.6" y="272">SILVER V026</text>
</g>
<g font-size="4.2">
<text x="34" y="9.6">6</text>
<text x="104" y="9.6">5</text>
<text x="174" y="9.6">4</text>
<text x="244" y="9.6">3</text>
<text x="314" y="9.6">2</text>
<text x="384" y="9.6">1</text>
<text x="6.8" y="38.7">D</text>
<text x="410.6" y="38.7">D</text>
<text x="7" y="112.9">C</text>
<text x="410.8" y="112.9">C</text>
<text x="7" y="187.1">B</text>
<text x="410.8" y="187.1">B</text>
<text x="7" y="261.4">A</text>
<text x="410.8" y="261.4">A</text>
<text x="34" y="290.4">6</text>
<text x="104" y="290.4">5</text>
<text x="174" y="290.4">4</text>
<text x="244" y="290.4">3</text>
<text x="314" y="290.4">2</text>
<text x="384" y="290.4">1</text>
</g>
<g font-size="3.9">
<text x="68.6" y="40.3">160</text>
<text x="69.6" y="88.7">30</text>
<text x="16.5" y="90.6" transform="rotate(-90 16.5 90.6)">647,79</text>
<text x="204.6" y="90.6" transform="rotate(-90 204.6 90.6)">647,79</text>
<text x="44.8" y="142.4">575,6 mm Revisar Cota en fábrica</text>
<text x="126.4" y="192.4" transform="rotate(-90 126.4 192.4)">276,2</text>
<text x="16" y="198.6" transform="rotate(-90 16 198.6)">338,22</text>
<text x="173.2" y="216.7">193,71</text>
<text x="226.5" y="216.7">232,76</text>
<text x="282.1" y="216.7">203,8</text>
<text x="335.6" y="216.7">232,76</text>
<text x="382.2" y="216.7">131,7</text>
<text x="44.8" y="229.9">575,6 mm Revisar Cota en fábrica</text>
<text x="67.6" y="258.1">ITEM</text>
<text x="70.7" y="263.4">1</text>
<text x="77.5" y="258.1">QTY</text>
<text x="79.8" y="263.4">1</text>
<text x="85.8" y="263.4">SIL-026-TRAS-04</text>
<text x="87" y="258.1">PART NUMBER</text>
<text x="113.9" y="263.5">Chapa soporte fibra trasera, espesor 3 mm</text>
<text x="137.6" y="258.1">DESCRIPTION</text>
<text x="184.6" y="258.2">MASS (kg)</text>
<text x="184.6" y="263.4">2,09</text>
<text x="358.5" y="275">SIL-026-STRA-05-MET01</text>
</g>
<g font-size="3.1">
<text x="312.7" y="246.8">Tolerancias para dimensiones lineales y angulares sin indicación individual</text>
<text x="312.7" y="250.4">de tolerancia, según ISO 2768-1:1989</text>
<text x="312.7" y="254">Zonas de rugosidad no especificada, Ra 3.2</text>
<text x="377.7" y="285.6">A3</text>
<text x="396.2" y="285.9">6 /11</text>
</g>
<g font-size="2.4">
<text x="271.2" y="244.4">MATERIAL:</text>
<text x="271.3" y="252">ACABADO SUPERFICIAL:</text>
<text x="271.4" y="247.9">Steel</text>
<text x="271.2" y="259.7">SCALE:</text>
<text x="350.6" y="260.8">DRAWN: Carlos Ruiz Madrigal</text>
<text x="391.2" y="260.6">11/06/2015</text>
<text x="350.6" y="267">CHECKED: Antonio Garcia</text>
<text x="391.2" y="266.7">11/06/2015</text>
<text x="350.6" y="271.4">DWG NO:</text>
<text x="350.8" y="276.9">Id. Ref:</text>
<text x="350.8" y="282.8">REV</text>
<text x="371.2" y="282.9">SIZE</text>
<text x="390.9" y="282.9">SHEET</text>
</g>
</svg>
